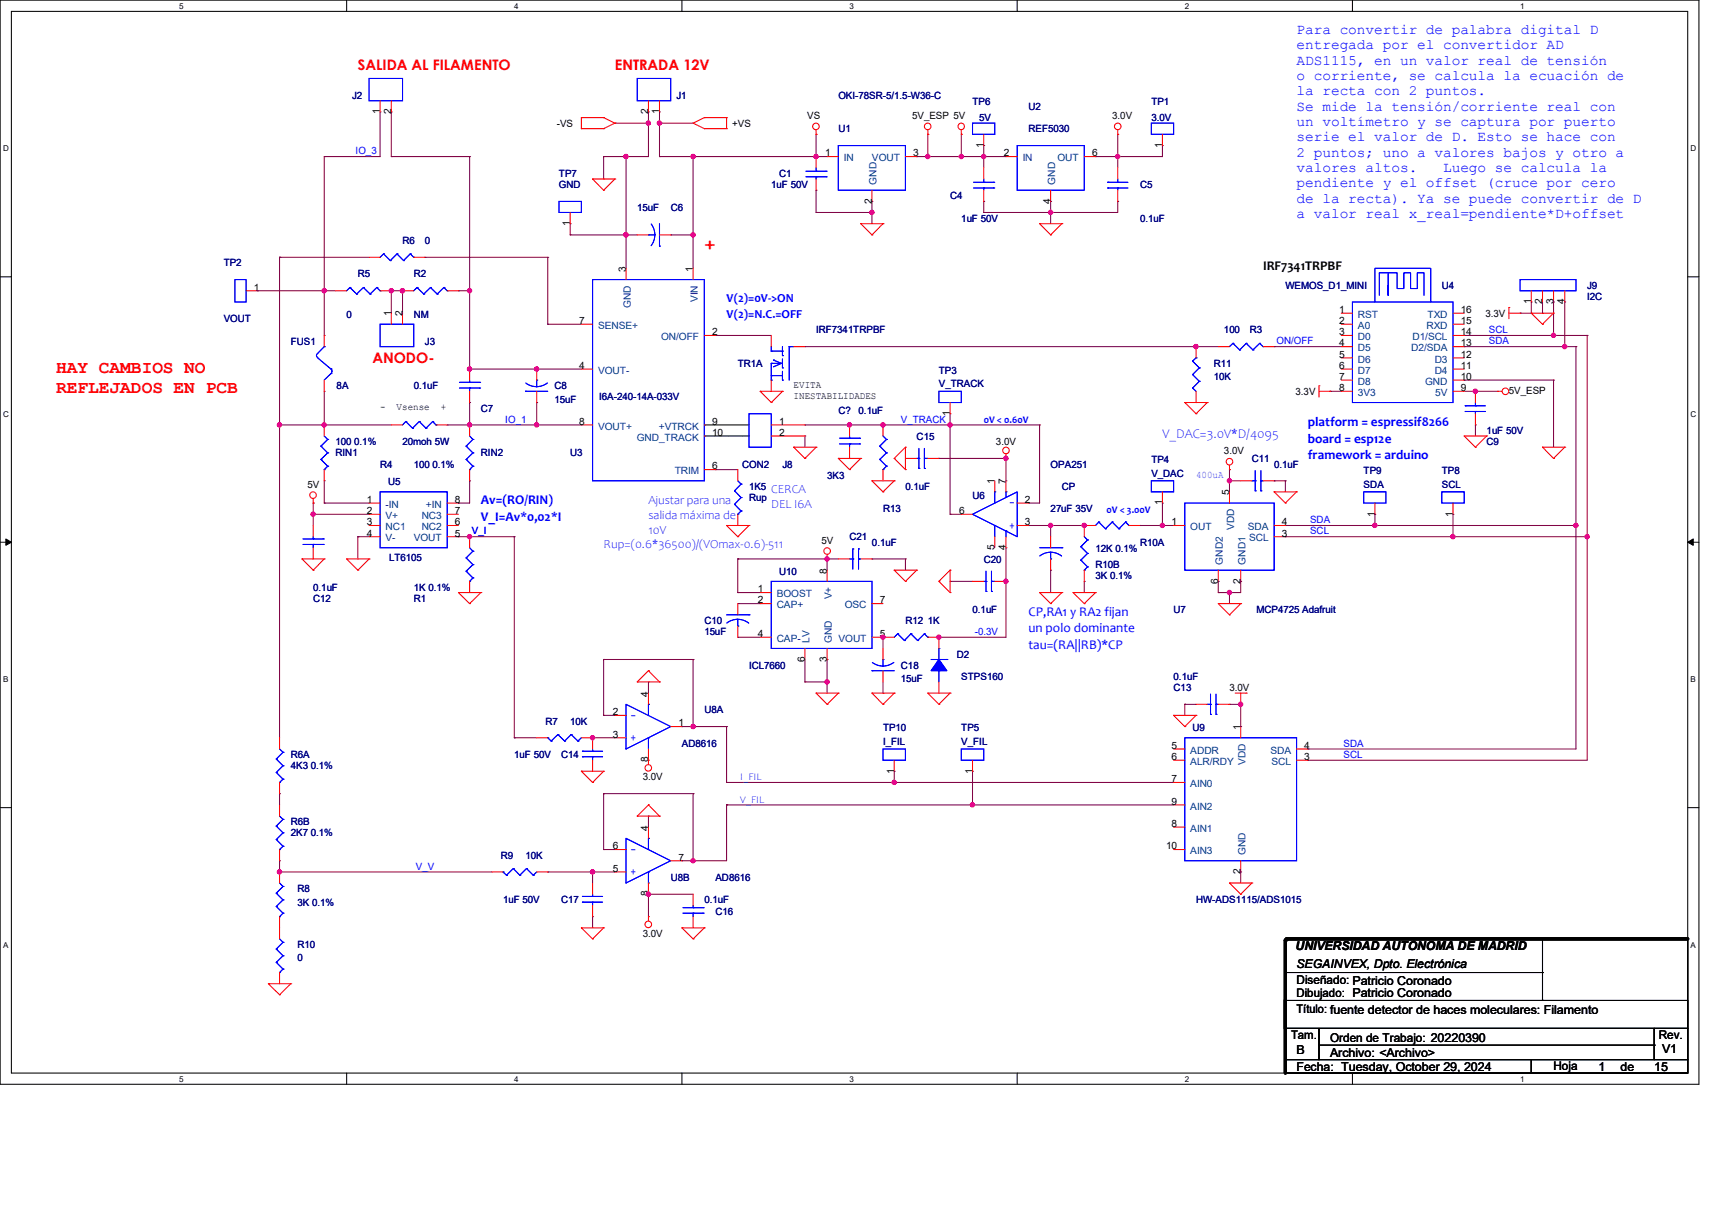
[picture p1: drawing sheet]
<svg xmlns="http://www.w3.org/2000/svg" width="420mm" height="297mm" viewBox="0 0 420 297" stroke-linecap="round" stroke-linejoin="round" font-family="sans-serif">
<path d="M0 0h417v266.1h-417zM2.8 2.8h411.5v260.6h-411.5z" fill="none" stroke="#000" stroke-width=".25"/>
<g fill="#fff">
<path d="M43.9 .3h1.1v2.2h-1.1z"/>
<path d="M43.9 263.7h1.1v2.2h-1.1z"/>
</g>
<path d="M85.1 0v2.8M85.1 263.4v2.7" fill="none" stroke="#000" stroke-width=".25"/>
<g fill="#fff">
<path d="M126.2 .3h1.1v2.2h-1.1z"/>
<path d="M126.2 263.7h1.1v2.2h-1.1z"/>
</g>
<path d="M167.4 0v2.8M167.4 263.4v2.7" fill="none" stroke="#000" stroke-width=".25"/>
<g fill="#fff">
<path d="M208.5 .3h1.1v2.2h-1.1z"/>
<path d="M208.5 263.7h1.1v2.2h-1.1z"/>
</g>
<path d="M249.7 0v2.8M249.7 263.4v2.7" fill="none" stroke="#000" stroke-width=".25"/>
<g fill="#fff">
<path d="M290.8 .3h1.1v2.2h-1.1z"/>
<path d="M290.8 263.7h1.1v2.2h-1.1z"/>
</g>
<path d="M332 0v2.8M332 263.4v2.7" fill="none" stroke="#000" stroke-width=".25"/>
<g fill="#fff">
<path d="M373.1 .3h1.1v2.2h-1.1z"/>
<path d="M373.1 263.7h1.1v2.2h-1.1z"/>
<path d="M.8 35.3h1.4v2.2h-1.4z"/>
<path d="M415 35.3h1.4v2.2h-1.4z"/>
<path d="M.8 100.5h1.4v2.2h-1.4z"/>
<path d="M415 100.5h1.4v2.2h-1.4z"/>
</g>
<path d="M0 67.9h2.8M414.3 67.9h2.7" fill="none" stroke="#000" stroke-width=".25"/>
<g fill="#fff">
<path d="M.8 165.7h1.3v2.2h-1.3z"/>
<path d="M415 165.7h1.3v2.2h-1.3z"/>
</g>
<path d="M0 133.1h2.8M414.3 133.1h2.7" fill="none" stroke="#000" stroke-width=".25"/>
<path d="M1.4 132.3l1.4 .8-1.4 .8zM414.3 133.1l1.3-.8v1.6z" fill="#000" stroke="#000" stroke-width=".25"/>
<g fill="#fff">
<path d="M.8 230.8h1.3v2.2h-1.3z"/>
<path d="M415 230.8h1.3v2.2h-1.3z"/>
</g>
<g fill="none" stroke="#000" stroke-width=".25">
<path d="M172.9 104.3h.1M172.9 104.3h11M172.9 107h11M183.9 107h.1M0 198.2h2.8M414.3 198.2h2.7M315.5 230.5h98.8v32.9h-98.8zM315.5 238.7h63.1M378.6 238.7h.1M378.6 230.5v15.1M315.3 245.6h99v6.8h-99zM315.5 252.4h8.3v7.7h-8.3z"/>
<path d="M323.8 252.4h82.3v7.7h-82.3zM323.8 256.5h82.3M378.6 245.6h.1M406.1 252.4h8.2v7.7h-8.2zM406.1 256.5h.1M315.5 260.1h60.4v3.3h-60.4zM375.9 260.1h38.4v3.3h-38.4z"/>
</g>
<g fill="none" stroke="#800040" stroke-width=".25">
<path d="M79.6 38.4h.1M79.6 38.4v43.9M93.3 27.5h.1M93.3 27.5v10.9h-13.7M96.1 38.4h.1M96.1 27.5h.1M96.1 38.4h19.2M96.1 27.5v10.9M115.3 38.4h.1M115.3 38.4v52.2M148.2 38.4h.1M148.2 38.4v5.5"/>
<path d="M150.9 30.2h.1M150.9 30.2h8.3M153.7 38.4h.1M153.7 38.4v27.5M159.2 30.2h.1M159.2 27.5h.1M159.2 27.5v10.9h-11M161.9 38.4h.1M161.9 30.2h.1M161.9 27.5h.1M161.9 38.4h41.1M161.9 27.5v10.9"/>
<path d="M161.9 30.2h8.2M170.1 38.4h.1M170.1 38.4v27.5M200.3 38.4h.1M200.3 33h.1M200.3 33v5.4M225 38.4h.1M225 38.4h21.9M227.8 33h.1M227.8 33v5.4M236 33h.1M236 38.4h.1"/>
<path d="M236 33v5.4M241.5 38.4h.1M241.5 35.7h.1M241.5 35.7v5.5M268.9 38.4h.1M274.4 38.4h.1M274.4 33h.1M274.4 33v8.2M285.3 35.7h.1M285.3 35.7v2.7h-16.4M140 57.7h.1M140 54.9h.1"/>
<path d="M140 57.7h16.4M140 54.9v2.8M148.2 43.9h.1M153.7 57.7h.1M164.6 57.7h.1M164.6 57.7h5.5M170.1 57.7h.1M200.3 52.2h.1M200.3 46.7h.1M200.3 52.2h13.7M200.3 46.7v5.5M214 49.4h.1"/>
<path d="M214 52.2h.1M214 49.4v5.5M241.5 49.4h.1M241.5 52.2h.1M241.5 49.4v2.8M257.9 49.4h.1M257.9 52.2h.1M257.9 49.4v5.5M274.4 49.4h.1M274.4 49.4v2.8h-32.9M63.2 71.4h.1M63.2 71.4h19.1"/>
<path d="M68.6 63.2h.1M68.6 63.2v117.9M68.6 63.2h22M79.6 71.4h.1M96.1 71.4h.1M96.1 71.4h2.7M96.1 71.4v5.5M98.8 71.4h.1M98.8 71.4v5.5M104.3 63.2h.1M104.3 63.2h30.2M112.5 71.4h.1"/>
<path d="M112.5 71.4h2.8M115.3 71.4h.1M134.5 79.6h.1M134.5 63.2h.1M134.5 79.6h8.2M134.5 63.2v16.4M373.1 76.9h.1M375.9 74.1h.1M375.9 74.1v2.8h-2.8M378.6 76.9h.1M378.6 74.1v2.8M381.3 74.1h.1"/>
<path d="M381.3 74.1v8.2M384.1 74.1h.1M384.1 74.1v11M79.6 96.1h.1M79.6 82.3h.1M79.6 96.1v8.2M115.3 90.6h.1M115.3 98.8h.1M115.3 98.8v5.5M115.3 90.6h27.4M131.7 98.8h.1M131.7 90.6h.1"/>
<path d="M131.7 98.8v5.5M175.6 82.3h.1M175.6 82.3h13.7M197.6 85.1h.1M197.6 85.1h101.4M293.6 85.1h.1M312.8 85.1h.1M312.8 85.1h16.4M326.5 96.1h.1M326.5 96.1h2.7M359.4 93.3h.1M359.4 85.1h.1"/>
<path d="M359.4 82.3h.1M359.4 82.3h30.2M359.4 85.1h27.4M359.4 93.3h21.9M359.4 96.1h8.2M362.2 96.1h.1M381.3 82.3h.1M381.3 93.3h.1M381.3 93.3v16.5M384.1 85.1h.1M386.8 85.1h.1M386.8 85.1v98.8h-65.8"/>
<path d="M389.6 82.3h.1M389.6 82.3v104.3h-68.6M68.6 104.3h.1M68.6 104.3h27.5M79.6 104.3h.1M79.6 118h.1M79.6 118v5.5M109.8 104.3h.1M109.8 104.3h32.9M115.3 118h.1M115.3 104.3h.1M115.3 118v5.5h-2.8"/>
<path d="M131.7 104.3h.1M175.6 115.3h.1M175.6 115.3h5.5M197.6 107h.1M197.6 104.3h.1M197.6 104.3h57.6M197.6 107v2.8M208.5 104.3h.1M216.7 104.3h.1M230.5 112.5h.1M230.5 112.5h16.4v5.5M233.2 104.3h.1"/>
<path d="M233.2 101.6h.1M233.2 101.6v24.6M246.9 118h.1M255.2 104.3h.1M255.2 104.3v19.2h-2.8M301.8 118h.1M301.8 115.3h.1M301.8 118h2.7M301.8 115.3v5.4M312.8 118h.1M312.8 118h2.7M315.5 118h.1"/>
<path d="M315.5 118v2.7M362.2 104.3h.1M362.2 104.3v2.7M76.9 126.2h.1M76.9 123.5h.1M76.9 123.5v5.5M76.9 126.2h13.7M79.6 123.5h.1M79.6 123.5h11M87.8 131.7h.1M87.8 131.7h2.8M87.8 131.7v5.5"/>
<path d="M112.5 131.7h.1M112.5 123.5h.1M112.5 131.7h13.7M115.3 131.7h.1M126.2 131.7h.1M126.2 131.7v49.4M181.1 137.2h.1M181.1 137.2h24.7M181.1 137.2v8.3M203 137.2h.1M203 137.2v2.8M214 137.2h.1"/>
<path d="M214 137.2h8.2M222.2 137.2h.1M222.2 137.2v2.8M233.2 126.2h.1M233.2 126.2h2.8M246.9 134.5h.1M246.9 134.5v21.9h-16.4M252.4 123.5h.1M252.4 129h.1M252.4 129h13.7M257.9 129h.1M257.9 140h.1"/>
<path d="M257.9 129v2.7M257.9 140v5.5M279.9 129h.1M279.9 129h8.2M285.3 129h.1M285.3 123.5h.1M285.3 123.5v5.5M315.5 131.7h.1M315.5 129h.1M315.5 129h71.3M315.5 131.7h74.1M337.5 129h.1"/>
<path d="M337.5 126.2h.1M337.5 126.2v2.8M356.7 131.7h.1M356.7 126.2h.1M356.7 126.2v5.5M386.8 129h.1M389.6 131.7h.1M181.1 156.4h.1M181.1 145.5h.1M181.1 148.2h.1M181.1 145.5h5.5M181.1 156.4h5.5"/>
<path d="M181.1 148.2h5.5M216.7 156.4h.1M216.7 156.4v2.8M230.5 156.4h.1M233.2 142.7h.1M233.2 142.7h5.5M246.9 142.7h.1M266.1 142.7h.1M266.1 142.7v2.8M299 145.5h.1M299 142.7h.1M299 142.7v2.8"/>
<path d="M301.8 145.5h.1M301.8 145.5v2.7M304.5 142.7h.1M304.5 142.7v2.8h-5.5M148.2 175.6h.1M148.2 161.9h.1M148.2 175.6h2.7M148.2 161.9v13.7M148.2 161.9h21.9M159.2 167.4h.1M159.2 167.4v2.7M167.4 178.4h.1"/>
<path d="M167.4 178.4h11M170.1 161.9h.1M170.1 178.4h.1M170.1 161.9v16.5M178.4 178.4h.1M178.4 178.4v13.7M197.6 167.4h.1M197.6 161.9v5.5M197.6 167.4h5.4M203 167.4h.1M203 161.9h.1M203 161.9v8.2"/>
<path d="M216.7 170.1h.1M216.7 167.4v2.7M290.8 172.9h.1M290.8 172.9v2.7M290.8 172.9h2.8M301.8 172.9h.1M301.8 172.9h2.7v5.5M304.5 178.4h.1M68.6 194.8h.1M68.6 194.8v2.8M126.2 181.1h.1M126.2 181.1h5.5"/>
<path d="M145.5 181.1h.1M145.5 181.1h5.4M148.2 194.8h.1M148.2 194.8v13.7M148.2 194.8h21.9M170.1 194.8h.1M170.1 194.8v16.5M178.4 197.6h.1M178.4 192.1h.1M178.4 197.6v13.7h-11M178.4 192.1h109.7M178.4 197.6h109.7"/>
<path d="M219.5 192.1h.1M219.5 189.3h.1M219.5 189.3v2.8M238.7 197.6h.1M238.7 189.3h.1M238.7 189.3v8.3M321 183.9h.1M321 186.6h.1M68.6 214h.1M68.6 211.3h.1M68.6 214h52.1M68.6 211.3v2.7"/>
<path d="M134.5 214h.1M134.5 214h16.4M145.5 214h.1M145.5 214v2.7M148.2 208.5h.1M148.2 208.5h2.7M159.2 219.5h.1M159.2 200.3h.1M159.2 216.7h.1M159.2 219.5h10.9M159.2 200.3v2.7M159.2 216.7v8.3"/>
<path d="M167.4 211.3h.1M170.1 211.3h.1M304.5 214h.1M304.5 214v2.7M145.5 225h.1M145.5 225v2.8"/>
</g>
<g fill="#f0f" stroke="#f0f" stroke-width=".25">
<circle cx="337.5" cy="129" r=".53"/>
<circle cx="356.6" cy="131.7" r=".53"/>
<circle cx="131.7" cy="104.3" r=".53"/>
<circle cx="266.1" cy="129" r=".53"/>
<circle cx="257.9" cy="129" r=".53"/>
<circle cx="115.3" cy="71.4" r=".53"/>
<circle cx="200.3" cy="38.4" r=".53"/>
<circle cx="214" cy="52.1" r=".53"/>
<circle cx="301.8" cy="118" r=".53"/>
<circle cx="159.2" cy="219.5" r=".53"/>
<circle cx="235.9" cy="38.4" r=".53"/>
<circle cx="301.8" cy="145.4" r=".53"/>
<circle cx="233.2" cy="104.3" r=".53"/>
<circle cx="145.4" cy="181.1" r=".53"/>
<circle cx="68.6" cy="214" r=".53"/>
<circle cx="170.1" cy="178.3" r=".53"/>
<circle cx="79.6" cy="104.3" r=".53"/>
<circle cx="153.6" cy="57.6" r=".53"/>
<circle cx="293.6" cy="85.1" r=".53"/>
<circle cx="76.9" cy="126.2" r=".53"/>
<circle cx="227.7" cy="38.4" r=".53"/>
<circle cx="170.1" cy="57.6" r=".53"/>
<circle cx="145.4" cy="214" r=".53"/>
<circle cx="170.1" cy="211.3" r=".53"/>
<circle cx="131.7" cy="90.6" r=".53"/>
<circle cx="115.3" cy="90.6" r=".53"/>
<circle cx="115.3" cy="131.7" r=".53"/>
<circle cx="389.6" cy="131.7" r=".53"/>
<circle cx="386.8" cy="129" r=".53"/>
<circle cx="241.4" cy="38.4" r=".53"/>
<circle cx="274.3" cy="38.4" r=".53"/>
<circle cx="257.9" cy="52.1" r=".53"/>
<circle cx="219.5" cy="192" r=".53"/>
<circle cx="238.7" cy="197.5" r=".53"/>
<circle cx="285.3" cy="129" r=".53"/>
<circle cx="115.3" cy="104.3" r=".53"/>
<circle cx="246.9" cy="142.7" r=".53"/>
<circle cx="362.1" cy="96" r=".53"/>
<circle cx="161.9" cy="30.2" r=".53"/>
<circle cx="153.6" cy="38.4" r=".53"/>
<circle cx="159.2" cy="30.2" r=".53"/>
<circle cx="98.8" cy="71.4" r=".53"/>
<circle cx="203" cy="137.2" r=".53"/>
<circle cx="203" cy="167.4" r=".53"/>
<circle cx="230.4" cy="156.4" r=".53"/>
<circle cx="216.7" cy="104.3" r=".53"/>
<circle cx="170.1" cy="38.4" r=".53"/>
<circle cx="381.3" cy="82.3" r=".53"/>
<circle cx="384.1" cy="85.1" r=".53"/>
<circle cx="96" cy="71.4" r=".53"/>
<circle cx="246.9" cy="112.5" r=".53"/>
<circle cx="304.5" cy="172.9" r=".53"/>
<circle cx="79.6" cy="71.4" r=".53"/>
<circle cx="208.5" cy="104.3" r=".53"/>
<circle cx="216.7" cy="156.4" r=".53"/>
<circle cx="68.6" cy="104.3" r=".53"/>
</g>
<g fill="none" stroke="#f00" stroke-width=".25">
<path d="M93.3 24.7v2.8M96.1 24.7v2.8M142.7 31.6h.1M142.7 28.9h.1M142.7 28.9h5.5M142.7 31.6h5.5M142.7 28.9v2.7M148.2 28.9h.1M148.2 31.6h.1M148.2 28.9l2.7 1.3M150.9 30.2h.1M150.9 30.2l-2.7 1.4"/>
<path d="M159.2 24.7v2.8M161.9 24.7v2.8M170.1 30.2h.1M170.1 30.2l2.8 1.4M172.9 28.9h.1M172.9 31.6h.1M172.9 28.9h5.5M172.9 28.9l-2.8 1.3M172.9 31.6h5.5M178.4 31.6h.1M178.4 28.9h.1M178.4 28.9v2.7"/>
<path d="M200.3 33h.1M200.3 31.9v1.1M200.3 38.4v2.8M203 38.4h2.8M222.2 38.4h2.8M227.8 33h.1M227.8 31.9v1.1M236 33h.1M236 31.9v1.1M241.5 33v2.7M246.9 38.4h2.8M266.1 38.4h2.8"/>
<path d="M274.4 33h.1M274.4 31.9v1.1M285.3 33v2.7M140 52.2v2.7M145.5 43.9h.1M145.5 43.9h5.4M145.5 43.9l2.7 2.8M148.2 46.7h.1M150.9 43.9h.1M150.9 43.9l-2.7 2.8M156.4 57.7h2.8M161.9 57.7h2.7"/>
<path d="M200.3 43.9v2.8M211.3 54.9h.1M211.3 54.9h5.4M211.3 54.9l2.7 2.8M214 57.7h.1M214 46.7v2.7M216.7 54.9h.1M216.7 54.9l-2.7 2.8M241.5 41.2v2.7M241.5 46.7v2.7M255.2 54.9h.1M255.2 54.9h5.4"/>
<path d="M255.2 54.9l2.7 2.8M257.9 57.7h.1M257.9 46.7v2.7M260.6 54.9h.1M260.6 54.9l-2.7 2.8M274.4 41.2v2.7M274.4 46.7v2.7M60.4 71.4h2.8M82.3 71.4h2.8M90.6 63.2h2.7M93.3 71.4h2.8M96.1 76.9v2.7"/>
<path d="M98.8 71.4h2.8M98.8 76.9v2.7M101.6 63.2h2.7M109.8 71.4h2.7M142.7 79.6h2.8M153.7 65.9v2.7M170.1 65.9v2.7M329.2 76.9h2.8M329.2 79.6h2.8M356.7 76.9h2.7M356.7 79.6h2.7M370.4 75.5h.1"/>
<path d="M370.4 76.9h2.7M370.4 75.5v2.7M373.1 76.9h.1M375.9 76.9h.1M375.9 76.9h5.4M375.9 76.9l2.7 2.7M375.9 71.4v2.7M378.6 79.6h.1M378.6 71.4v2.7M381.3 76.9h.1M381.3 76.9l-2.7 2.7M381.3 71.4v2.7"/>
<path d="M384.1 71.4v2.7M79.6 82.3v2.8M79.6 93.3v2.8M115.3 90.6v2.7M115.3 96.1v2.7M131.7 90.6v2.7M131.7 96.1v2.7M142.7 90.6h2.8M172.9 82.3h2.7M186.6 96.1h.1M186.6 96.1h5.5M186.6 96.1l2.7 2.7"/>
<path d="M189.3 98.8h.1M189.3 82.3v2.8M189.3 93.3v2.8M192.1 96.1h.1M192.1 96.1l-2.8 2.7M194.8 85.1h2.8M233.2 98.8v2.8M290.8 98.8h.1M290.8 98.8l2.8 2.8M290.8 98.8h5.5M293.6 85.1v2.7M293.6 96.1v2.7"/>
<path d="M296.3 98.8h.1M296.3 98.8l-2.7 2.8M299 85.1h2.8M310 85.1h2.8M323.8 94.7h.1M323.8 96.1h2.7M323.8 94.7v2.8M326.5 96.1h.1M329.2 96.1h2.8M329.2 85.1h2.8M329.2 82.3h2.8M329.2 90.6h2.8"/>
<path d="M329.2 87.8h2.8M329.2 93.3h2.8M356.7 96.1h2.7M356.7 85.1h2.7M356.7 82.3h2.7M356.7 90.6h2.7M356.7 87.8h2.7M356.7 93.3h2.7M362.2 96.1v2.7M367.6 96.1h.1M367.6 96.1h1.1M79.6 104.3v2.7"/>
<path d="M79.6 115.3v2.7M96.1 104.3h2.7M107 104.3h2.8M115.3 104.3v2.7M115.3 115.3v2.7M142.7 104.3h2.8M172.9 104.3h.1M172.9 107h.1M172.9 115.3h2.7M181.1 115.3v2.7M189.3 107h8.3M189.3 104.3h8.3"/>
<path d="M194.8 109.8h.1M194.8 109.8h5.5M194.8 109.8l2.8 2.7M197.6 112.5h.1M200.3 109.8h.1M200.3 109.8l-2.7 2.7M205.8 112.5h.1M205.8 112.5h5.5M205.8 112.5l2.7 2.8M208.5 115.3h.1M208.5 104.3v2.7M208.5 109.8v2.7"/>
<path d="M211.3 112.5h.1M211.3 112.5l-2.8 2.8M214 118h.1M214 118h5.5M214 118l2.7 2.7M216.7 104.3v2.7M216.7 115.3v2.7M219.5 112.5h.1M219.5 118h.1M219.5 112.5l2.7 2.8M219.5 118l-2.8 2.7M222.2 115.3h.1"/>
<path d="M222.2 109.8h.1M222.2 109.8v5.5M222.2 109.8l-2.7 2.7M222.2 112.5h2.8M227.8 112.5h2.7M244.2 118v2.7M246.9 112.5h.1M246.9 111.4v1.1M246.9 118v2.7M293.6 101.6h.1M301.8 115.3h.1M301.8 114.2v1.1"/>
<path d="M304.5 118h2.8M310 118h2.8M359.4 107h.1M359.4 107h5.5M359.4 107l2.8 2.8M362.2 109.8h.1M362.2 101.6v2.7M364.9 107h.1M364.9 107l-2.7 2.8M378.6 109.8h.1M378.6 109.8h5.5M378.6 109.8l2.7 2.7"/>
<path d="M381.3 112.5h.1M384.1 109.8h.1M384.1 109.8l-2.8 2.7M74.1 137.2h.1M74.1 137.2h5.5M74.1 137.2l2.8 2.8M76.9 123.5h.1M76.9 140h.1M76.9 122.4v1.1M76.9 129v2.7M76.9 134.5v2.7M79.6 137.2h.1"/>
<path d="M79.6 137.2l-2.7 2.8M85.1 137.2h.1M85.1 137.2h5.5M85.1 137.2l2.7 2.8M87.8 140h.1M90.6 137.2h.1M90.6 137.2l-2.8 2.8M90.6 129h2.7M90.6 123.5h2.7M90.6 126.2h2.7M90.6 131.7h2.7M109.8 129h2.7"/>
<path d="M109.8 123.5h2.7M109.8 126.2h2.7M109.8 131.7h2.7M115.3 131.7v2.8M178.4 129h.1M178.4 129h5.5M178.4 129l2.7 2.7M181.1 131.7h.1M181.1 126.2v2.8M183.9 129h.1M183.9 129l-2.8 2.7M203 137.2h.1"/>
<path d="M203 136.1v1.1M203 140v2.7M205.8 137.2h2.7M211.3 137.2h2.7M216.7 120.7h.1M219.5 140h.1M219.5 140h5.5M219.5 140l2.7 2.7M225 140h.1M225 140l-2.8 2.7M233.2 140h.1M233.2 140v5.5"/>
<path d="M233.2 140l-2.7 2.7M236 126.2h2.7M244.2 131.7v2.8M246.9 131.7v2.8M249.7 129h2.7M249.7 123.5h2.7M257.9 131.7v2.8M257.9 137.2v2.8M266.1 140v2.7M268.9 129h-2.8v2.7M277.1 129h2.8M285.3 120.7v2.8"/>
<path d="M288.1 129h2.7M299 140v2.7M301.8 120.7v2.8M304.5 140v2.7M312.8 120.7h.1M312.8 120.7h5.5M312.8 120.7l2.7 2.8M312.8 129h2.7M312.8 131.7h2.7M315.5 123.5h.1M318.3 120.7h.1M318.3 120.7l-2.8 2.8"/>
<path d="M337.5 123.5v2.7M356.7 123.5v2.7M112.5 145.5h.1M112.5 145.5h5.5M112.5 145.5l2.8 2.7M115.3 148.2h.1M115.3 142.7v2.8M118 145.5h.1M118 145.5l-2.7 2.7M181.1 148.2v2.7M181.1 153.7v2.7M186.6 145.5h2.7"/>
<path d="M186.6 148.2h2.7M186.6 156.4h2.7M197.6 159.2v2.7M203 159.2v2.7M214 148.2h2.7M214 156.4h5.5M216.7 159.2v2.7M222.2 142.7h.1M227.8 156.4h2.7v2.8M230.5 142.7h.1M230.5 142.7l2.7 2.8M233.2 145.5h.1"/>
<path d="M238.7 142.7h2.8M244.2 142.7h2.7M255.2 145.5h.1M255.2 145.5h5.4M255.2 145.5l2.7 2.7M257.9 148.2h.1M260.6 145.5h.1M260.6 145.5l-2.7 2.7M263.4 145.5h.1M263.4 145.5h5.5M263.4 145.5l2.7 2.7M266.1 148.2h.1"/>
<path d="M268.9 145.5h.1M268.9 145.5l-2.8 2.7M299 148.2h.1M299 148.2h5.5M299 148.2l2.8 2.7M301.8 150.9h.1M304.5 148.2h.1M304.5 148.2l-2.7 2.7M150.9 175.6h2.8M156.4 167.4h.1M156.4 167.4h5.5M159.2 164.6h.1"/>
<path d="M159.2 170.1v2.8M159.2 164.6l-2.8 2.8M159.2 164.6l2.7 2.8M161.9 167.4h.1M164.6 178.4h2.8M200.3 170.1h.1M200.3 170.1h5.5M200.3 170.1l2.7 2.8M203 172.9h.1M205.8 170.1h.1M205.8 170.1l-2.8 2.8M214 170.1h.1"/>
<path d="M214 170.1h5.5M214 170.1l2.7 2.8M216.7 172.9h.1M216.7 164.6v2.8M219.5 170.1h.1M219.5 170.1l-2.8 2.8M227.8 170.1h.1M227.8 170.1h5.4M227.8 170.1l2.7 2.8M230.5 172.9h.1M230.5 167.4v2.7M233.2 170.1h.1"/>
<path d="M233.2 170.1l-2.7 2.8M288.1 175.6h.1M288.1 175.6h5.5M288.1 175.6l2.7 2.8M290.8 178.4h.1M293.6 175.6h.1M293.6 175.6l-2.8 2.8M293.6 172.9h2.7M299 172.9h2.8M303.2 170.1h2.7M304.5 172.9h.1M304.5 170.1v2.8"/>
<path d="M304.5 178.4v2.7M305.9 170.1h.1M68.6 181.1v2.8M68.6 192.1v2.7M68.6 197.6v2.7M131.7 181.1h2.8M142.7 189.3h.1M142.7 189.3h5.5M142.7 189.3l2.8 2.8M142.7 181.1h2.8v2.8M145.5 192.1h.1M145.5 186.6v2.7"/>
<path d="M148.2 189.3h.1M148.2 189.3l-2.7 2.8M150.9 181.1h2.8M159.2 197.6h.1M159.2 186.6h.1M159.2 183.9v3.8M159.2 197.6l-2.8 2.7M159.2 197.6l2.7 2.7M219.5 186.6v2.7M238.7 186.6v2.7M288.1 183.9h2.7M288.1 186.6h2.7"/>
<path d="M288.1 197.6h2.7M288.1 192.1h2.7M318.3 183.9h2.7M318.3 186.6h2.7M68.6 208.5v2.8M68.6 214v2.7M120.7 214h2.8M131.7 214h2.8M145.5 216.7v2.8M150.9 208.5h2.8M150.9 214h2.8M156.4 200.3h.1"/>
<path d="M156.4 200.3h5.5M159.2 203v2.8M159.2 216.7v2.8M161.9 200.3h.1M164.6 211.3h2.8M170.1 219.5v2.7M288.1 208.5h2.7M288.1 203h2.7M301.8 216.7h.1M301.8 216.7h5.5M301.8 216.7l2.7 2.8M304.5 219.5h.1"/>
<path d="M304.5 211.3v2.7M307.3 216.7h.1M307.3 216.7l-2.8 2.8M68.6 225v5.5M68.6 238.7v2.8M142.7 227.8h.1M142.7 227.8h5.5M142.7 227.8l2.8 2.7M145.5 230.5h.1M145.5 222.2v2.8M148.2 227.8h.1M148.2 227.8l-2.7 2.7"/>
<path d="M159.2 225h.1M159.2 225v1.1M167.4 227.8h.1M167.4 227.8h5.5M167.4 227.8l2.7 2.7M170.1 230.5h.1M170.1 225v2.8M172.9 227.8h.1M172.9 227.8l-2.8 2.7M65.9 241.5h.1M65.9 241.5h5.5M65.9 241.5l2.7 2.7"/>
<path d="M68.6 244.2h.1M71.4 241.5h.1M71.4 241.5l-2.8 2.7"/>
<circle cx="200.3" cy="31" r=".8"/>
<circle cx="227.7" cy="31" r=".8"/>
<circle cx="235.9" cy="31" r=".79"/>
<circle cx="274.4" cy="31" r=".8"/>
<circle cx="369.5" cy="96.1" r=".8"/>
<circle cx="246.9" cy="110.6" r=".8"/>
<circle cx="301.8" cy="113.3" r=".8"/>
<circle cx="76.8" cy="121.5" r=".8"/>
<circle cx="203" cy="135.3" r=".8"/>
<circle cx="159.1" cy="188.5" r=".8"/>
<circle cx="159.1" cy="226.9" r=".8"/>
</g>
<path d="M315.5 230.8v32.6M315.8 230.5h98.5" fill="none" stroke="#000" stroke-width=".8"/>
<g fill="#000">
<circle cx="315.5" cy="230.8" r=".4"/>
<circle cx="315.8" cy="230.5" r=".4"/>
</g>
<g fill="none" stroke="#00f" stroke-width=".25">
<path d="M90.6 19.3h8.2v5.4h-8.2zM156.4 19.3h8.2v5.4h-8.2zM205.8 35.7h16.4v11h-16.4zM238.7 30.2h5.5v2.8h-5.5zM249.7 35.7h16.4v11h-16.4zM282.6 30.2h5.5v2.8h-5.5zM137.2 49.4h5.5v2.8h-5.5zM159.2 57.7h.1M159.2 57.7h1.6M159.9 55l.6 1.2 .2 1.5-.2 1.4-.7 1.2M161.9 54.9v5.5M197.8 42h5"/>
<path d="M197.8 43.4h5M200.3 43.4h.1M200.3 42h.1M200.3 41.2v.8M200.3 43.4v.5M202.8 42h.1M202.8 43.4h.1M239 44.7h4.9M239 46.1h4.9M241.5 46.1h.1M241.5 44.7h.1M241.5 43.9v.8"/>
<path d="M241.5 46.1v.6M243.9 44.7h.1M243.9 46.1h.1M271.9 44.7h.1M271.9 46.1h.1M271.9 44.7h5M271.9 46.1h5M274.4 46.1h.1M274.4 44.7h.1M274.4 43.9v.8M274.4 46.1v.6M57.7 68.6h2.7v5.5h-2.7z"/>
<path d="M85.9 70.6h.1M85.9 70.6l-.8 .8M85.9 70.6l1.6 1.6M87.5 72.2h.1M89.2 70.6h.1M89.2 70.6l-1.7 1.6M89.2 70.6l1.6 1.6M90.8 72.2h.1M92.5 70.6h.1M92.5 70.6l-1.7 1.6M92.5 70.6l.8 .8M93.3 79.6h8.3v5.5h-8.3z"/>
<path d="M93.3 71.4h.1M94.1 62.3h.1M94.1 62.3l-.8 .9M94.1 62.3l1.7 1.7M95.8 64h.1M97.5 62.3h.1M97.5 62.3l-1.7 1.7M97.5 62.3l1.6 1.7M99.1 64h.1M100.7 62.3h.1M100.7 62.3l-1.6 1.7M100.7 62.3l.9 .9"/>
<path d="M101.6 63.2h.1M102.4 70.6h.1M102.4 70.6l-.8 .8M102.4 70.6l1.6 1.6M104 72.2h.1M105.7 70.6h.1M105.7 70.6l-1.7 1.6M105.7 70.6l1.6 1.6M107.3 72.2h.1M109 70.6h.1M109 70.6l.8 .8M109 70.6l-1.7 1.6"/>
<path d="M109.8 71.4h.1M145.5 68.6h27.4v49.4h-27.4zM161.9 60.4h.1M332 74.1h24.7v24.7h-24.7zM337.5 74.1v-8.2h13.7v8.2M340.7 67v5.5v-2.5M349.5 72.5v-5.5h-1.6v3.8h-1.7v-3.8h-1.6v3.8h-1.7v-3.8h-4.3v5.5M373.1 68.6h13.7v2.8h-13.7zM78 87.8l3.2 2.8M79.6 85.1h.1M79.6 85.1l-1.6 1.7a.53 .53 0 0 0-.3 .5 .53 .53 0 0 0 .3 .5M81.2 91.7h.1"/>
<path d="M81.2 90.6h.1M81.2 91.7l-1.6 1.6M81.3 90.6a.8 .8 0 0 1-.1 1.1M112.8 95.2h4.9M112.8 93.9h4.9M115.3 93.9h.1M115.3 95.2h.1M115.3 93.3v.6M115.3 95.2v.9M117.7 95.2h.1M117.7 93.9h.1M129 96.1h.1"/>
<path d="M129 96.1h5.5M129.1 94l1.2 .7 1.4 .2M131.7 93.3h.1M131.7 93.3v1.7M134.3 94l-1.2 .7-1.4 .2M189.3 89.2h.1M189.3 93.3h.1M189.3 92.2h.1M189.3 86.2h.1M189.3 89.2h2.8M189.3 85.1v1.1M189.3 89.2v4.1"/>
<path d="M189.3 92.2h2.8M189.3 86.2h2.8M189.9 88.4h.1M189.9 88.4l1.9 .8M191.8 89.2h.1M191.8 89.2l-1.9 .8M192.1 90.3h.1M192.1 93.3h.1M192.1 87.3h.1M192.1 86.2h.1M192.1 85.1v2.2M192.1 88.1v2.2"/>
<path d="M192.1 91.1v2.2M193.7 85.1h.1M193.7 85.1v8.2M193.7 85.1h1.1M230.5 96.1h5.5v2.7h-5.5zM292.7 95.2h.1M292.7 91.9h.1M292.7 88.6h.1M292.7 95.2l.9 .9M292.7 91.9l1.7 1.7M292.7 88.6l1.7 1.7M293.6 87.8h.1"/>
<path d="M293.6 87.8l-.9 .8M294.4 93.6h.1M294.4 90.3h.1M294.4 93.6l-1.7 1.6M294.4 90.3l-1.7 1.6M302.6 84.3h.1M302.6 84.3l-.8 .8M302.6 84.3l1.7 1.6M304.3 85.9h.1M305.9 84.3h.1M305.9 84.3l-1.6 1.6M305.9 84.3l1.7 1.6"/>
<path d="M307.6 85.9h.1M309.2 84.3h.1M309.2 84.3l-1.6 1.6M309.2 84.3l.8 .8M310 85.1h.1M359.7 99.6h.1M359.7 99.6h4.9M362.2 99.6h.1M362.2 98.8v.8M78.8 109.5h.1M78.8 112.8h.1M78.8 109.5l1.6 1.7"/>
<path d="M78.8 112.8l1.6 1.6M79.6 115.3h.1M79.6 107l.8 .9M80.4 107.9h.1M80.4 111.2h.1M80.4 114.4h.1M80.4 107.9l-1.6 1.6M80.4 111.2l-1.6 1.6M80.4 114.4l-.8 .9M99.6 103.5h.1M99.6 103.5l-.8 .8M99.6 103.5l1.7 1.6"/>
<path d="M101.3 105.1h.1M102.9 103.5h.1M102.9 103.5l-1.6 1.6M102.9 103.5l1.7 1.6M104.6 105.1h.1M106.2 103.5h.1M106.2 103.5l-1.6 1.6M106.2 103.5l.8 .8M107 104.3h.1M114.4 109.5h.1M114.4 112.8h.1M114.4 109.5l1.7 1.7"/>
<path d="M114.4 112.8l1.7 1.6M115.3 115.3h.1M115.3 107l.8 .9M116.1 107.9h.1M116.1 111.2h.1M116.1 114.4h.1M116.1 107.9l-1.7 1.6M116.1 111.2l-1.7 1.6M116.1 114.4l-.8 .9M181.1 118l.8 .8M181.9 118.8h.1M181.9 118.8l-1.6 1.7"/>
<path d="M183.9 101.6h5.4v8.2h-5.4zM206.1 109h4.9M206.1 107.6h4.9M208.5 107.6h.1M208.5 109h.1M208.5 107v.6M208.5 109v.8M211 109h.1M211 107.6h.1M215.9 109.5h.1M215.9 112.8h.1M215.9 109.5l1.7 1.7"/>
<path d="M215.9 112.8l1.7 1.6M216.7 115.3h.1M216.7 107l.9 .9M217.6 107.9h.1M217.6 111.2h.1M217.6 114.4h.1M217.6 107.9l-1.7 1.6M217.6 111.2l-1.7 1.6M217.6 114.4l-.9 .9M225 112.5h.6M225.6 112.5h.1M225.6 115h.1"/>
<path d="M225.6 110.1v4.9M226.9 115h.1M226.9 112.5h.1M226.9 112.5h.9M226.9 110.1v4.9M282.6 118h5.5v2.7h-5.5zM307.3 118h.8M308.1 118h.1M308.1 115.5v5M309.5 118h.1M309.5 118h.5M309.5 115.5v5"/>
<path d="M359.7 101h.1M359.7 101h4.9M362.2 101h.1M362.2 101v.6M74.4 133.6h4.9M74.4 132.3h4.9M76.9 132.3h.1M76.9 133.6h.1M76.9 131.7v.6M76.9 133.6v.9M79.3 133.6h.1M79.3 132.3h.1"/>
<path d="M93.3 120.7h16.5v13.8h-16.5zM114.4 136.9h.1M114.4 136.9l1.7 1.7M115.3 134.5l.8 .8M116.1 135.3h.1M116.1 138.6h.1M116.1 135.3l-1.7 1.6M116.1 138.6l-1.7 1.6M180.3 120.5h.1M180.3 123.8h.1M180.3 120.5l1.6 1.6M180.3 123.8l1.6 1.6"/>
<path d="M181.1 126.2h.1M181.9 122.1h.1M181.9 125.4h.1M181.9 122.1l-1.6 1.7M181.9 125.4l-.8 .8M208.5 137.2h.8M209.3 134.7h.1M209.3 137.2h.1M209.3 134.7v5M210.7 137.2h.1M210.7 134.7h.1M210.7 137.2h.6"/>
<path d="M210.7 134.7v5M238.7 126.2l11-5.5v11zM244.2 129h.1M244.2 120.7h.1M244.2 120.7v2.8M244.2 129v2.7M246.9 130.3h.1M246.9 120.7h.1M246.9 120.7v1.4M246.9 130.3v1.4M255.2 134.5h5.4M257.9 137.2h.1"/>
<path d="M257.9 135.6l1.4 .2 1.3 .7M257.9 135.6l-1.4 .2-1.3 .7M257.9 135.6v1.6M260.6 134.5h.1M265.3 134.2h.1M265.3 137.5h.1M265.3 134.2l1.7 1.6M265.3 137.5l1.7 1.6M266.1 140h.1M266.1 131.7l.9 .8M267 132.5h.1M267 135.8h.1"/>
<path d="M267 139.1h.1M267 132.5l-1.7 1.7M267 135.8l-1.7 1.7M267 139.1l-.9 .9M269.7 128.1h.1M269.7 128.1l-.8 .9M269.7 128.1l1.7 1.7M271.4 129.8h.1M273 128.1h.1M273 128.1l-1.6 1.7M273 128.1l1.7 1.7M274.7 129.8h.1"/>
<path d="M276.3 128.1h.1M276.3 128.1l-1.6 1.7M276.3 128.1l.8 .9M277.1 129h.1M290.8 123.5h22v16.5h-22zM308.1 120.5h.1M309.5 120.5h.1M334.7 120.7h5.5v2.8h-5.5zM353.9 120.7h5.5v2.8h-5.5zM114.4 140.2h.1M114.4 140.2l1.7 1.7M115.3 142.7h.1"/>
<path d="M116.1 141.9h.1M116.1 141.9l-.8 .8M178.4 150.9h5.5M181.1 153.7h.1M181.1 152l1.4 .3 1.3 .7M181.1 152l-1.4 .3-1.3 .6M181.1 152v1.7M183.9 150.9h.1M189.3 142.7h24.7v16.5h-24.7zM220.3 155.6h.1M220.3 155.6l-.8 .8M220.3 155.6l1.7 1.6"/>
<path d="M222 157.2h.1M223.6 155.6h.1M223.6 155.6l-1.6 1.6M223.6 155.6l1.7 1.6M225.3 157.2h.1M226.9 155.6h.1M226.9 155.6l-1.6 1.6M226.9 155.6l.9 .8M227.8 156.4h.1M230.5 159.2h.1M230.5 159.2v2.7M241.5 142.7h.5"/>
<path d="M242 142.7h.1M242 145.2h.1M242 140.2v5M243.4 145.2h.1M243.4 142.7h.1M243.4 142.7h.8M243.4 140.2v5M153.7 172.9l10.9 5.5-10.9 5.5zM159.2 172.9h.1M159.2 172.9v2.7M214 164.6h.1M214 164.6h5.5"/>
<path d="M216.7 161.9h.1M216.7 161.9v1.6M219.4 162.6a4.4 4.4 0 0 1-5.3 0M228.6 161.9h3.8M230.5 164.6h.1M230.5 164.6v2.8M232.4 161.9h.1M296.3 172.9h.8M297.1 175.3h.1M297.1 172.9h.1M297.1 170.4v4.9M298.5 172.9h.1"/>
<path d="M298.5 175.3h.1M298.5 172.9h.5M298.5 170.4v4.9M67.8 186.3h.1M67.8 189.6h.1M67.8 186.3l1.7 1.7M67.8 189.6l1.7 1.7M68.6 192.1h.1M68.6 183.9l.9 .8M69.5 184.7h.1M69.5 188h.1M69.5 191.3h.1"/>
<path d="M69.5 184.7l-1.7 1.6M69.5 188l-1.7 1.6M69.5 191.3l-.9 .8M134.5 181.1h.1M134.5 181.1l.8 .8M135.3 181.9h.1M136.9 180.3h.1M136.9 180.3l1.7 1.6M136.9 180.3l-1.6 1.6M138.6 181.9h.1M140.2 180.3h.1M140.2 180.3l1.7 1.6"/>
<path d="M140.2 180.3l-1.6 1.6M141.9 181.9h.1M142.7 181.1l-.8 .8M143 185.8h.1M143 184.4h.1M143 185.8h4.9M143 184.4h4.9M145.5 184.4h.1M145.5 185.8h.1M145.5 183.9v.5M145.5 185.8v.8M159.2 181.1h.1"/>
<path d="M159.2 181.1v2.8M216.7 183.9h5.5v2.7h-5.5zM236 183.9h5.5v2.7h-5.5zM290.8 181.1h27.5v30.2h-27.5zM67.8 219.2h.1M67.8 202.8h.1M67.8 206.1h.1M67.8 219.2l1.7 1.7M67.8 202.8l1.7 1.6M67.8 206.1l1.7 1.6M68.6 208.5h.1M68.6 216.7l.9 .9"/>
<path d="M68.6 200.3l.9 .8M69.5 217.6h.1M69.5 201.1h.1M69.5 204.4h.1M69.5 207.7h.1M69.5 217.6l-1.7 1.6M69.5 201.1l-1.7 1.7M69.5 204.4l-1.7 1.7M69.5 207.7l-.9 .8M123.5 214h.1M123.5 214l.8 .8M124.3 214.8h.1"/>
<path d="M126 213.2h.1M126 213.2l1.6 1.6M126 213.2l-1.7 1.6M127.6 214.8h.1M129.2 213.2h.1M129.2 213.2l1.7 1.6M129.2 213.2l-1.6 1.6M130.9 214.8h.1M131.7 214l-.8 .8M145.5 219.5v.5M153.7 205.8l10.9 5.5-10.9 5.4zM159.2 214h.1"/>
<path d="M159.2 205.8h.1M159.2 205.8v2.7M159.2 214v2.7M67.8 222.5h.1M67.8 233h.1M67.8 236.2h.1M67.8 222.5l1.7 1.7M67.8 233l1.7 1.6M67.8 236.2l1.7 1.7M68.6 225h.1M68.6 238.7h.1M68.6 230.5l.9 .8"/>
<path d="M69.5 220.9h.1M69.5 224.2h.1M69.5 231.3h.1M69.5 234.6h.1M69.5 237.9h.1M69.5 220.9l-1.7 1.6M69.5 224.2l-.9 .8M69.5 231.3l-1.7 1.7M69.5 234.6l-1.7 1.6M69.5 237.9l-.9 .8M143 221.4h.1M143 220h.1"/>
<path d="M143 221.4h4.9M143 220h4.9M145.5 220h.1M145.5 221.4h.1M145.5 221.4v.8M167.6 224.2h5M167.6 222.8h5M170.1 222.8h.1M170.1 224.2h.1M170.1 222.2v.6M170.1 224.2v.8M172.6 224.2h.1"/>
<path d="M172.6 222.8h.1"/>
</g>
<g fill="#00f" stroke="#00f" stroke-width=".25">
<path d="M230.5 161.9l1.9 2.7h-3.8z" fill-rule="evenodd"/>
<path d="M230.5 161.9l1.9 2.7h-3.8z" fill-rule="evenodd"/>
</g>
<g font-size="4.4" fill="#f00">
<text x="172.9" y="61.3">+</text>
<text x="13.8" y="91.5">HAY CAMBIOS NO</text>
<text x="13.8" y="96.4">REFLEJADOS EN PCB</text>
</g>
<g font-size="3.6" fill="#00f">
<text x="318.3" y="8.3">Para convertir de palabra digital D</text>
<text x="318.3" y="12.1">entregada por el convertidor AD</text>
<text x="318.3" y="15.9">ADS1115, en un valor real de tensión</text>
<text x="318.3" y="19.6">o corriente, se calcula la ecuación de</text>
<text x="318.3" y="23.4">la recta con 2 puntos.</text>
<text x="318.3" y="27.2">Se mide la tensión/corriente real con</text>
<text x="318.3" y="30.9">un voltímetro y se captura por puerto</text>
<text x="318.3" y="34.7">serie el valor de D. Esto se hace con</text>
<text x="318.3" y="38.5">2 puntos; uno a valores bajos y otro a</text>
<text x="318.3" y="42.2">valores altos.</text>
<text x="318.3" y="46">pendiente y el offset (cruce por cero</text>
<text x="354.2" y="42.2">Luego se calcula la</text>
<text x="318.3" y="49.8">de la recta). Ya se puede convertir de D</text>
<text x="318.3" y="53.6">a valor real x_real=pendiente*D+offset</text>
</g>
<g font-size="3.6" fill="#f00">
<text x="87.8" y="17.2">SALIDA AL FILAMENTO</text>
<text x="150.9" y="17.2">ENTRADA 12V</text>
<text x="91.4" y="89.1">ANODO-</text>
</g>
<text font-size="3.3" x="310" y="66.3">IRF7341TRPBF</text>
<g font-size="3.3" fill="#00f">
<text x="285.3" y="107.4">V_DAC=3.0V*D/4095</text>
<text x="321" y="104.6">platform = espressif8266</text>
<text x="321" y="108.6">board = esp12e</text>
<text x="321" y="112.6">framework = arduino</text>
<text x="118" y="123.8">Av=(RO/RIN)</text>
<text x="118" y="127.8">V_I=Av*0,02*I</text>
<text x="252.4" y="151.3">CP,RA1 y RA2 fijan</text>
<text x="252.4" y="155.2">un polo dominante</text>
<text x="252.4" y="159.2">tau=(RA||RB)*CP</text>
</g>
<g font-size="3" fill="#00f">
<text x="178.4" y="74.3">V(2)=0V-&gt;ON</text>
<text x="178.4" y="77.9">V(2)=N.C.=OFF</text>
<text x="159.2" y="123.6">Ajustar para una</text>
<text x="189.3" y="120.9">CERCA</text>
<text x="189.3" y="124.6">DEL I6A</text>
<text x="159.2" y="127.3">salida máxima de</text>
<text x="159.2" y="131">10V</text>
<text x="148.2" y="134.6">Rup=(0.6*36500)/(VOmax-0.6)-511</text>
</g>
<g font-size="3">
<text x="318" y="233.2">UNIVERSIDAD AUTÓNOMA DE MADRID</text>
<text x="318.3" y="237.6">SEGAINVEX, Dpto. Electrónica</text>
<text x="318.3" y="241.6">Diseñado: Patricio Coronado</text>
<text x="326.5" y="255.7">Orden de Trabajo: 20220390</text>
<text x="407.2" y="255.1">Rev.</text>
<text x="318.3" y="258.7">B</text>
<text x="318.3" y="262.8">Fecha: Tuesday, October 29, 2024</text>
<text x="326.5" y="259.5">Archivo: &lt;Archivo&gt;</text>
<text x="381.3" y="262.8">Hoja</text>
<text x="392.3" y="262.8">1</text>
<text x="397.8" y="262.8">de</text>
<text x="406.1" y="262.8">15</text>
<text x="408" y="258.4">V1</text>
</g>
<g font-size="2.9">
<text x="318.3" y="244.6">Dibujado: Patricio Coronado</text>
<text x="318.3" y="248.7">Título: fuente detector de haces moleculares: Filamento</text>
<text x="316.9" y="255.1">Tam.</text>
</g>
<g font-size="2.5" fill="#000080">
<text x="86.4" y="24.3">J2</text>
<text x="166" y="24.3">J1</text>
<text x="205.8" y="24.3">OKI-78SR-5/1.5-W36-C</text>
<text x="238.7" y="25.9">TP6</text>
<text x="240.4" y="29.7">5V</text>
<text x="252.4" y="27">U2</text>
<text x="282.6" y="25.9">TP1</text>
<text x="282.6" y="29.7">3.0V</text>
<text x="205.8" y="32.5">U1</text>
<text x="252.4" y="32.5">REF5030</text>
<text x="137.2" y="43.4">TP7</text>
<text x="137.2" y="46.2">GND</text>
<text x="189.3" y="46.2">1uF 50V</text>
<text x="191.3" y="43.4">C1</text>
<text x="279.9" y="46.2">C5</text>
<text x="156.4" y="51.7">15uF</text>
<text x="164.6" y="51.7">C6</text>
<text x="233.2" y="48.9">C4</text>
<text x="98.8" y="59.9">R6</text>
<text x="104.3" y="59.9">0</text>
<text x="236" y="54.4">1uF 50V</text>
<text x="279.9" y="54.4">0.1uF</text>
<text x="54.9" y="65.4">TP2</text>
<text x="87.8" y="68.1">R5</text>
<text x="101.6" y="68.1">R2</text>
<text x="315.5" y="70.9">WEMOS_D1_MINI</text>
<text x="353.9" y="70.9">U4</text>
<text x="389.6" y="70.9">J9</text>
<text x="389.6" y="73.6">I2C</text>
<text x="54.9" y="79.1">VOUT</text>
<text x="85.1" y="78">0</text>
<text x="101.6" y="78">NM</text>
<text x="200.3" y="81.8">IRF7341TRPBF</text>
<text x="300.4" y="81.8">100</text>
<text x="306.7" y="81.8">R3</text>
<text x="71.4" y="84.6">FUS1</text>
<text x="104.3" y="84.6">J3</text>
<text x="82.6" y="95.5">8A</text>
<text x="101.6" y="95.5">0.1uF</text>
<text x="136.1" y="95.5">C8</text>
<text x="181.1" y="90.1">TR1A</text>
<text x="230.5" y="91.7">TP3</text>
<text x="230.5" y="95">V_TRACK</text>
<text x="297.9" y="90.1">R11</text>
<text x="297.9" y="93.4">10K</text>
<text x="118" y="101">C7</text>
<text x="136.1" y="98.8">15uF</text>
<text x="147.1" y="98.3">I6A-240-14A-033V</text>
<text x="205.8" y="101.6">C?</text>
<text x="210.7" y="101.6">0.1uF</text>
<text x="225" y="107.9">C15</text>
<text x="364.9" y="106.6">1uF 50V</text>
<text x="82.3" y="112">RIN1</text>
<text x="82.3" y="109.3">100 0.1%</text>
<text x="98.8" y="109.3">20moh 5W</text>
<text x="118" y="112">RIN2</text>
<text x="140" y="112">U3</text>
<text x="282.6" y="113.7">TP4</text>
<text x="307.3" y="113.4">C11</text>
<text x="364.9" y="109.3">C9</text>
<text x="93.3" y="114.8">R4</text>
<text x="95.3" y="119.2">U5</text>
<text x="101.6" y="114.8">100 0.1%</text>
<text x="182.2" y="114.8">CON2</text>
<text x="192.1" y="114.8">J8</text>
<text x="203" y="117.5">3K3</text>
<text x="257.9" y="114.8">OPA251</text>
<text x="282.6" y="117">V_DAC</text>
<text x="312.8" y="114.8">0.1uF</text>
<text x="334.7" y="116.4">TP9</text>
<text x="334.7" y="119.7">SDA</text>
<text x="353.9" y="116.4">TP8</text>
<text x="353.9" y="119.7">SCL</text>
<text x="183.9" y="123">Rup</text>
<text x="183.9" y="120.3">1K5</text>
<text x="216.7" y="125.7">R13</text>
<text x="222.3" y="120.3">0.1uF</text>
<text x="238.7" y="122.4">U6</text>
<text x="257.9" y="125.7">27uF 35V</text>
<text x="260.6" y="120.3">CP</text>
<text x="95.5" y="137.8">LT6105</text>
<text x="208.5" y="132.6">C21</text>
<text x="214" y="134">0.1uF</text>
<text x="268.9" y="135.6">12K 0.1%</text>
<text x="279.9" y="134">R10A</text>
<text x="191.3" y="141.1">U10</text>
<text x="241.5" y="138.1">C20</text>
<text x="268.9" y="139.4">R10B</text>
<text x="268.9" y="142.2">3K 0.1%</text>
<text x="76.9" y="147.7">C12</text>
<text x="76.9" y="144.9">0.1uF</text>
<text x="101.6" y="147.7">R1</text>
<text x="101.6" y="144.9">1K 0.1%</text>
<text x="172.9" y="153.2">C10</text>
<text x="172.9" y="155.9">15uF</text>
<text x="222.3" y="153.2">R12 1K</text>
<text x="238.7" y="150.4">0.1uF</text>
<text x="288.1" y="150.4">U7</text>
<text x="308.4" y="150.4">MCP4725 Adafruit</text>
<text x="234.9" y="161.4">D2</text>
<text x="183.9" y="164.1">ICL7660</text>
<text x="221.2" y="164.1">C18</text>
<text x="221.2" y="167.4">15uF</text>
<text x="236" y="166.9">STPS160</text>
<text x="288.1" y="166.9">0.1uF</text>
<text x="288.1" y="169.6">C13</text>
<text x="133.9" y="177.8">R7</text>
<text x="139.9" y="177.8">10K</text>
<text x="172.9" y="175.1">U8A</text>
<text x="216.7" y="179.5">TP10</text>
<text x="236" y="179.5">TP5</text>
<text x="292.7" y="179.5">U9</text>
<text x="167.4" y="183.3">AD8616</text>
<text x="216.7" y="182.8">I_FIL</text>
<text x="236" y="182.8">V_FIL</text>
<text x="71.4" y="186.1">R6A</text>
<text x="71.4" y="188.8">4K3 0.1%</text>
<text x="126.2" y="186.1">1uF 50V</text>
<text x="137.8" y="186.1">C14</text>
<text x="71.4" y="202.6">R6B</text>
<text x="71.4" y="205.3">2K7 0.1%</text>
<text x="122.9" y="210.8">R9</text>
<text x="129" y="210.8">10K</text>
<text x="73" y="219">R8</text>
<text x="123.5" y="221.7">1uF 50V</text>
<text x="137.8" y="221.7">C17</text>
<text x="164.6" y="216.3">U8B</text>
<text x="172.9" y="221.7">0.1uF</text>
<text x="175.6" y="216.3">AD8616</text>
<text x="293.6" y="221.7">HW-ADS1115/ADS1015</text>
<text x="73" y="222.3">3K 0.1%</text>
<text x="175.6" y="224.5">C16</text>
<text x="73" y="232.7">R10</text>
<text x="73" y="236">0</text>
</g>
<g font-size="2.5">
<text x="93.3" y="28" transform="rotate(-90 93.3 28)">1</text>
<text x="96" y="28" transform="rotate(-90 96 28)">2</text>
<text x="159.1" y="28" transform="rotate(-90 159.1 28)">2</text>
<text x="161.8" y="28" transform="rotate(-90 161.8 28)">1</text>
<text x="198.1" y="29.2">VS</text>
<text x="223.9" y="29.2">5V_ESP 5V</text>
<text x="273" y="29.2">3.0V</text>
<text x="136.7" y="31.1">-VS</text>
<text x="179.7" y="31.1">+VS</text>
<text x="202.5" y="38.4">1</text>
<text x="224.2" y="38.4">3</text>
<text x="241.4" y="36.3" transform="rotate(-90 241.4 36.3)">1</text>
<text x="246.4" y="38.4">2</text>
<text x="268.1" y="38.4">6</text>
<text x="285.3" y="36.3" transform="rotate(-90 285.3 36.3)">1</text>
<text x="214" y="50" transform="rotate(-90 214 50)">2</text>
<text x="257.8" y="50" transform="rotate(-90 257.8 50)">4</text>
<text x="139.9" y="55.5" transform="rotate(-90 139.9 55.5)">1</text>
<text x="62.3" y="71.3">1</text>
<text x="153.6" y="66.7" transform="rotate(-90 153.6 66.7)">3</text>
<text x="170.1" y="66.7" transform="rotate(-90 170.1 66.7)">1</text>
<text x="96" y="77.7" transform="rotate(-90 96 77.7)">1</text>
<text x="98.8" y="77.7" transform="rotate(-90 98.8 77.7)">2</text>
<text x="328.7" y="76.8">1</text>
<text x="358.6" y="76.8">16</text>
<text x="364.6" y="77.7">3.3V</text>
<text x="375.8" y="74.7" transform="rotate(-90 375.8 74.7)">1</text>
<text x="378.6" y="74.7" transform="rotate(-90 378.6 74.7)">2</text>
<text x="381.3" y="74.7" transform="rotate(-90 381.3 74.7)">3</text>
<text x="384" y="74.7" transform="rotate(-90 384 74.7)">4</text>
<text x="142.2" y="79.5">7</text>
<text x="174.8" y="82.3">2</text>
<text x="328.7" y="79.5">2</text>
<text x="328.7" y="82.3">3</text>
<text x="358.6" y="82.3">14</text>
<text x="358.6" y="79.5">15</text>
<text x="328.7" y="85">4</text>
<text x="328.7" y="87.8">5</text>
<text x="358.6" y="87.8">12</text>
<text x="358.6" y="85">13</text>
<text x="142.2" y="90.5">4</text>
<text x="194.8" y="95.2">EVITA</text>
<text x="328.7" y="90.5">6</text>
<text x="328.7" y="93.3">7</text>
<text x="358.6" y="93.3">10</text>
<text x="358.6" y="90.5">11</text>
<text x="93.3" y="100.8">-</text>
<text x="97.4" y="100.8">Vsense</text>
<text x="108.2" y="100.8">+</text>
<text x="194.8" y="97.9">INESTABILIDADES</text>
<text x="318" y="96.9">3.3V</text>
<text x="328.7" y="96">8</text>
<text x="358.6" y="96">9</text>
<text x="370.4" y="96.6">5V_ESP</text>
<text x="142.2" y="104.3">8</text>
<text x="174.8" y="104.3">9</text>
<text x="174.8" y="107">10</text>
<text x="191.2" y="104.3">1</text>
<text x="191.2" y="107">2</text>
<text x="233.2" y="102.1" transform="rotate(-90 233.2 102.1)">1</text>
<text x="244.5" y="109.3">3.0V</text>
<text x="300.4" y="111.5">3.0V</text>
<text x="75.5" y="119.7">5V</text>
<text x="174.8" y="115.2">6</text>
<text x="244.1" y="118.8" transform="rotate(-90 244.1 118.8)">1</text>
<text x="246.9" y="118.8" transform="rotate(-90 246.9 118.8)">7</text>
<text x="90" y="123.4">1</text>
<text x="111.7" y="123.4">8</text>
<text x="251.6" y="123.4">2</text>
<text x="285.3" y="124" transform="rotate(-90 285.3 124)">1</text>
<text x="301.7" y="121.6" transform="rotate(-90 301.7 121.6)">5</text>
<text x="90" y="126.2">2</text>
<text x="90" y="128.9">3</text>
<text x="90" y="131.7">4</text>
<text x="111.7" y="131.7">5</text>
<text x="111.7" y="128.9">6</text>
<text x="111.7" y="126.2">7</text>
<text x="235.5" y="126.2">6</text>
<text x="251.6" y="128.9">3</text>
<text x="287.6" y="128.9">1</text>
<text x="314.7" y="131.7">3</text>
<text x="314.7" y="128.9">4</text>
<text x="337.4" y="126.8" transform="rotate(-90 337.4 126.8)">1</text>
<text x="356.6" y="126.8" transform="rotate(-90 356.6 126.8)">1</text>
<text x="201.7" y="133.4">5V</text>
<text x="244.1" y="135" transform="rotate(-90 244.1 135)">5</text>
<text x="246.9" y="135" transform="rotate(-90 246.9 135)">4</text>
<text x="203" y="140.8" transform="rotate(-90 203 140.8)">8</text>
<text x="299" y="143.3" transform="rotate(-90 299 143.3)">6</text>
<text x="304.5" y="143.3" transform="rotate(-90 304.5 143.3)">2</text>
<text x="186.1" y="145.4">1</text>
<text x="186.1" y="148.1">2</text>
<text x="215.9" y="148.1">7</text>
<text x="186.1" y="156.4">4</text>
<text x="215.9" y="156.4">5</text>
<text x="197.5" y="162.5" transform="rotate(-90 197.5 162.5)">6</text>
<text x="203" y="162.5" transform="rotate(-90 203 162.5)">3</text>
<text x="159.1" y="171" transform="rotate(-90 159.1 171)">4</text>
<text x="301.8" y="169.6">3.0V</text>
<text x="150.4" y="175.6">2</text>
<text x="166.5" y="178.3">1</text>
<text x="304.5" y="179.2" transform="rotate(-90 304.5 179.2)">1</text>
<text x="150.4" y="181.1">3</text>
<text x="287.6" y="183.8">5</text>
<text x="320.2" y="183.8">4</text>
<text x="157.8" y="191.6">3.0V</text>
<text x="159.1" y="187.2" transform="rotate(-90 159.1 187.2)">8</text>
<text x="219.5" y="189.9" transform="rotate(-90 219.5 189.9)">1</text>
<text x="238.7" y="189.9" transform="rotate(-90 238.7 189.9)">1</text>
<text x="287.6" y="186.6">6</text>
<text x="320.2" y="186.6">3</text>
<text x="287.6" y="197.5">9</text>
<text x="287.6" y="192">7</text>
<text x="159.1" y="203.9" transform="rotate(-90 159.1 203.9)">4</text>
<text x="287.6" y="203">8</text>
<text x="150.4" y="208.5">6</text>
<text x="286.2" y="208.5">10</text>
<text x="150.4" y="214">5</text>
<text x="166.5" y="211.2">7</text>
<text x="304.5" y="214.6" transform="rotate(-90 304.5 214.6)">2</text>
<text x="159.1" y="220" transform="rotate(-90 159.1 220)">8</text>
<text x="157.8" y="230">3.0V</text>
</g>
<g font-size="2.5" fill="#00f">
<text x="87.3" y="37.9">IO_3</text>
<text x="365.5" y="81.8">SCL</text>
<text x="313.3" y="84.5">ON/OFF</text>
<text x="365.5" y="84.5">SDA</text>
<text x="124" y="103.8">IO_1</text>
<text x="221.2" y="103.8">V_TRACK</text>
<text x="241.5" y="103.9">0V &lt; 0.60V</text>
<text x="249.1" y="122.9" transform="rotate(-180 249.1 122.9)">-</text>
<text x="271.6" y="125.8">0V &lt; 3.00V</text>
<text x="115.8" y="131.2">V_I</text>
<text x="249.1" y="128.3" transform="rotate(-180 249.1 128.3)">+</text>
<text x="321.6" y="131.2">SCL</text>
<text x="321.6" y="128.4">SDA</text>
<text x="239.3" y="155.9">-0.3V</text>
<text x="156.1" y="175" transform="rotate(-180 156.1 175)">-</text>
<text x="156.1" y="180.4" transform="rotate(-180 156.1 180.4)">+</text>
<text x="329.8" y="183.3">SDA</text>
<text x="181.7" y="191.5">I_FIL</text>
<text x="329.8" y="186.1">SCL</text>
<text x="181.7" y="197">V_FIL</text>
<text x="156.1" y="207.9" transform="rotate(-180 156.1 207.9)">-</text>
<text x="102.1" y="213.5">V_V</text>
<text x="156.1" y="213.4" transform="rotate(-180 156.1 213.4)">+</text>
</g>
<g font-size="2.5" fill="#004080">
<text x="207.1" y="39.6">IN</text>
<text x="214" y="39.6">VOUT</text>
<text x="251" y="39.6">IN</text>
<text x="259.6" y="39.6">OUT</text>
<text x="215.2" y="45.3" transform="rotate(-90 215.2 45.3)">GND</text>
<text x="259" y="45.3" transform="rotate(-90 259 45.3)">GND</text>
<text x="154.8" y="75.6" transform="rotate(-90 154.8 75.6)">GND</text>
<text x="171.3" y="74.1" transform="rotate(-90 171.3 74.1)">VIN</text>
<text x="146.8" y="80.7">SENSE+</text>
<text x="162.3" y="83.5">ON/OFF</text>
<text x="333.3" y="78">RST</text>
<text x="333.3" y="80.7">A0</text>
<text x="333.3" y="83.5">D0</text>
<text x="346.7" y="83.5">D1/SCL</text>
<text x="350.2" y="80.7">RXD</text>
<text x="350.4" y="78">TXD</text>
<text x="333.3" y="86.2">D5</text>
<text x="333.3" y="89">D6</text>
<text x="346.4" y="86.2">D2/SDA</text>
<text x="352.2" y="89">D3</text>
<text x="146.8" y="91.7">VOUT-</text>
<text x="333.3" y="91.7">D7</text>
<text x="333.3" y="94.4">D8</text>
<text x="349.8" y="94.4">GND</text>
<text x="352.2" y="91.7">D4</text>
<text x="333.3" y="97.2">3V3</text>
<text x="352.3" y="97.2">5V</text>
<text x="146.8" y="105.5">VOUT+</text>
<text x="161.7" y="105.5">+VTRCK</text>
<text x="156.3" y="108.2">GND_TRACK</text>
<text x="165.6" y="116.4">TRIM</text>
<text x="94.7" y="124.6">-IN</text>
<text x="104.6" y="124.6">+IN</text>
<text x="94.7" y="127.4">V+</text>
<text x="94.7" y="130.1">NC1</text>
<text x="103.5" y="130.1">NC2</text>
<text x="103.5" y="127.4">NC3</text>
<text x="292.2" y="130.1">OUT</text>
<text x="302.9" y="130.1" transform="rotate(-90 302.9 130.1)">VDD</text>
<text x="306.3" y="130.1">SDA</text>
<text x="94.7" y="132.9">V-</text>
<text x="101.6" y="132.9">VOUT</text>
<text x="306.6" y="132.9">SCL</text>
<text x="300.2" y="138.6" transform="rotate(-90 300.2 138.6)">GND2</text>
<text x="305.7" y="138.6" transform="rotate(-90 305.7 138.6)">GND1</text>
<text x="190.7" y="146.6">BOOST</text>
<text x="190.7" y="149.3">CAP+</text>
<text x="204.2" y="147.2" transform="rotate(-90 204.2 147.2)">V+</text>
<text x="207.3" y="149.3">OSC</text>
<text x="190.7" y="157.6">CAP-</text>
<text x="198.7" y="157.8" transform="rotate(-90 198.7 157.8)">LV</text>
<text x="204.2" y="157.8" transform="rotate(-90 204.2 157.8)">GND</text>
<text x="205.8" y="157.6">VOUT</text>
<text x="292.2" y="185">ADDR</text>
<text x="311.8" y="185">SDA</text>
<text x="292.2" y="187.7">ALR/RDY</text>
<text x="305.7" y="187.7" transform="rotate(-90 305.7 187.7)">VDD</text>
<text x="312.1" y="187.7">SCL</text>
<text x="292.2" y="193.2">AIN0</text>
<text x="292.2" y="198.7">AIN2</text>
<text x="292.2" y="209.7">AIN3</text>
<text x="292.2" y="204.2">AIN1</text>
<text x="305.7" y="209.9" transform="rotate(-90 305.7 209.9)">GND</text>
</g>
<text font-size="2.5" fill="#8000ff" x="293.6" y="117.2">400uA</text>
<g font-size="2">
<text x="43.9" y="2.1">5</text>
<text x="126.2" y="2.1">4</text>
<text x="208.5" y="2.1">3</text>
<text x="290.8" y="2.1">2</text>
<text x="373.1" y="2.1">1</text>
<text x=".8" y="37.1">D</text>
<text x="415" y="37.1">D</text>
<text x=".8" y="102.3">C</text>
<text x="415" y="102.3">C</text>
<text x=".8" y="167.4">B</text>
<text x="415" y="167.4">B</text>
<text x=".8" y="232.6">A</text>
<text x="415" y="232.6">A</text>
<text x="43.9" y="265.5">5</text>
<text x="126.2" y="265.5">4</text>
<text x="208.5" y="265.5">3</text>
<text x="290.8" y="265.5">2</text>
<text x="373.1" y="265.5">1</text>
</g>
</svg>
